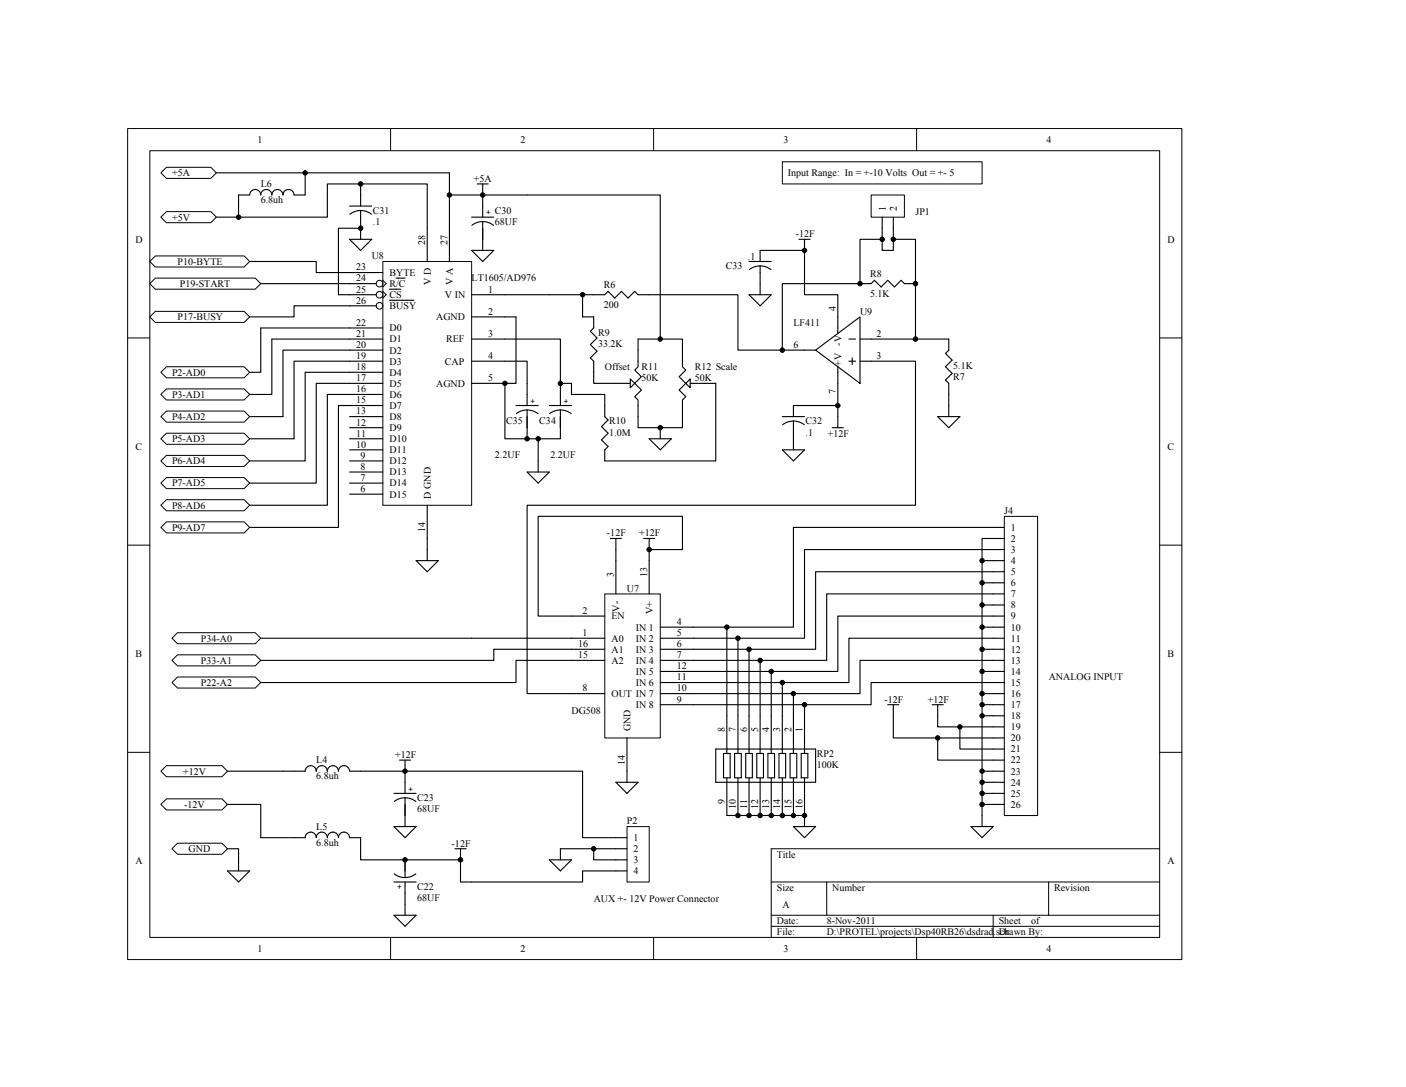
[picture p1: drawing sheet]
<svg xmlns="http://www.w3.org/2000/svg" width="279mm" height="216mm" viewBox="0 0 279 216" stroke-linecap="round" stroke-linejoin="round" font-family="sans-serif">
<g fill="none" stroke="#000" stroke-width=".2">
<path d="M25.4 25.5h209.5v165.1h-209.5zM29.8 29.9h200.6v156.3h-200.6zM77.6 25.5v4.4M129.9 25.5v4.4M182.1 25.5v4.4M25.4 67.1h4.4M230.4 67.1h4.5M25.4 108.3h4.4M230.4 108.3h4.5M25.4 149.4h4.4M230.4 149.4h4.5M153.3 175.2h77.1"/>
<path d="M164.3 175.2v6.6M208.4 175.2v6.6M230.4 168.6h-77.1v17.6M77.6 186.2v4.4M129.9 186.2v4.4M153.3 181.8h77.1M153.3 184h77.1M182.1 186.2v4.4M197.4 181.8v4.4"/>
</g>
<path d="M76.1 52h17.6v48.4h-17.6z" fill="#fff"/>
<g fill="none" stroke="#000" stroke-width=".2">
<path d="M76.1 57.9l.6 .6-.6 .7M76.1 55.7l.6 .6-.6 .7M76.1 51.9h17.6v48.5h-17.6z"/>
<circle cx="75.4" cy="56.3" r=".66"/>
<circle cx="75.4" cy="58.5" r=".66"/>
<circle cx="75.4" cy="60.7" r=".66"/>
</g>
<g fill="none" stroke="#000" stroke-width=".22">
<path d="M89.3 38.7h6.6M94.8 36.5h2.2M95.9 36.5v6.6M69.5 58.5h5.3M69.5 56.3h5.3M69.5 54.1h6.6M69.5 47.5h4.4l-2.2 2.2zM71.7 45.3v2.2M77.4 59.6h4.9M77.4 57.4h2.2M78.7 55.2h1.8M84.9 45.3v6.6"/>
<path d="M89.3 45.3v6.6M93.7 58.5h6.6M93.7 43.1h4.4M93.7 49.7h4.4l-2.2 2.2zM95.9 44l.9 .1 1.3 .6M95.9 44l-.9 .1-1.2 .6M95.9 44v5.7M69.5 67.3h6.6M69.5 71.7h6.6M69.5 76.1h6.6M69.5 60.7h5.3M69.5 65.1h6.6"/>
<path d="M69.5 69.5h6.6M69.5 73.9h6.6M69.5 78.3h6.6M93.7 62.9h6.6M93.7 67.3h6.6M93.7 71.7h6.6M93.7 76.1h6.6M69.5 98.1h6.6M69.5 96h6.6M69.5 93.8h6.6M69.5 91.6h6.6M69.5 89.4h6.6"/>
<path d="M69.5 87.2h6.6M69.5 84.9h6.6M69.5 82.7h6.6M69.5 80.5h6.6M82.7 111.4h4.4l-2.2 2.2zM84.9 100.4v6.6M84.9 109.2v2.2"/>
</g>
<path d="M29.8 51.9l1.1-1.1h17.6l1.1 1.1-1.1 1.1h-17.6z" fill-rule="evenodd" fill="#fff"/>
<path d="M29.8 51.9l1.1-1.1h17.6l1.1 1.1-1.1 1.1h-17.6z" fill="none" stroke="#000" stroke-width=".2"/>
<path d="M118 58.5h2.2l.6-.6 1.4 1.3 1.3-1.3 1.3 1.3 1.3-1.3 .7 .6h2.2" fill="none" stroke="#000" stroke-width=".22"/>
<path d="M29.8 56.3l1.1-1.1h19.8l1.1 1.1-1.1 1.1h-19.8z" fill-rule="evenodd" fill="#fff"/>
<path d="M29.8 56.3l1.1-1.1h19.8l1.1 1.1-1.1 1.1h-19.8z" fill="none" stroke="#000" stroke-width=".2"/>
<path d="M100.3 58.5h8.9" fill="none" stroke="#000" stroke-width=".22"/>
<path d="M32 73.9l1.1-1.1h15.4l1.1 1.1-1.1 1.1h-15.4z" fill-rule="evenodd" fill="#fff"/>
<path d="M32 73.9l1.1-1.1h15.4l1.1 1.1-1.1 1.1h-15.4z" fill="none" stroke="#000" stroke-width=".2"/>
<path d="M118 62.9v2.2l-.7 .7 1.3 1.3-1.3 1.3 1.3 1.4-1.3 1.3 .7 .6v2.2" fill="none" stroke="#000" stroke-width=".22"/>
<path d="M32 78.3l1.1-1.1h15.4l1.1 1.1-1.1 1.1h-15.4z" fill-rule="evenodd" fill="#fff"/>
<path d="M32 78.3l1.1-1.1h15.4l1.1 1.1-1.1 1.1h-15.4z" fill="none" stroke="#000" stroke-width=".2"/>
<path d="M120.2 80.5v2.2l.6 .7-1.3 1.3 1.3 1.3-1.3 1.4 1.3 1.3-.6 .7v2.2" fill="none" stroke="#000" stroke-width=".22"/>
<path d="M32 82.7l1.1-1.1h15.4l1.1 1.1-1.1 1.1h-15.4z" fill-rule="evenodd" fill="#fff"/>
<path d="M32 82.7l1.1-1.1h15.4l1.1 1.1-1.1 1.1h-15.4z" fill="none" stroke="#000" stroke-width=".2"/>
<path d="M104.7 76.1v4.4M102.5 80.5h4.4M104.7 81.4l1.4 .3 .8 .5M104.7 81.4l-1.3 .3-.8 .5M104.7 81.4v3.5" fill="none" stroke="#000" stroke-width=".22"/>
<path d="M32 87.2l1.1-1.2h15.4l1.1 1.2-1.1 1.1h-15.4z" fill-rule="evenodd" fill="#fff"/>
<path d="M32 87.2l1.1-1.2h15.4l1.1 1.2-1.1 1.1h-15.4z" fill="none" stroke="#000" stroke-width=".2"/>
<path d="M111.4 76.1v4.4M109.2 80.5h4.4M111.4 81.4l1.3 .3 .8 .5M111.4 81.4l-1.4 .3-.8 .5M111.4 81.4v3.5" fill="none" stroke="#000" stroke-width=".22"/>
<path d="M32 91.6l1.1-1.1h15.4l1.1 1.1-1.1 1.1h-15.4z" fill-rule="evenodd" fill="#fff"/>
<path d="M32 91.6l1.1-1.1h15.4l1.1 1.1-1.1 1.1h-15.4z" fill="none" stroke="#000" stroke-width=".2"/>
<path d="M122.4 76.1h3.7M126.8 69.5v3.3l-.7 .7 1.4 1.3-1.4 1.3 1.4 1.4-1.4 1.3 .7 .6v3.3" fill="none" stroke="#000" stroke-width=".22"/>
<path d="M125.3 75.3l.8 .8-.8 .9z" fill="#fff"/>
<path d="M125.3 75.3l.8 .8-.8 .9z" fill="none" stroke="#000" stroke-width=".22"/>
<path d="M32 96l1.1-1.1h15.4l1.1 1.1-1.1 1.1h-15.4z" fill-rule="evenodd" fill="#fff"/>
<path d="M32 96l1.1-1.1h15.4l1.1 1.1-1.1 1.1h-15.4z" fill="none" stroke="#000" stroke-width=".2"/>
<path d="M135.6 69.5v3.3l.7 .7-1.3 1.3 1.3 1.3-1.3 1.4 1.3 1.3-.7 .6v3.3M136.3 76.1h3.7" fill="none" stroke="#000" stroke-width=".22"/>
<path d="M137.2 75.3v1.7l-.9-.9z" fill="#fff"/>
<path d="M137.2 75.3v1.7l-.9-.9z" fill="none" stroke="#000" stroke-width=".22"/>
<path d="M32 100.4l1.1-1.1h15.4l1.1 1.1-1.1 1.1h-15.4z" fill-rule="evenodd" fill="#fff"/>
<path d="M32 100.4l1.1-1.1h15.4l1.1 1.1-1.1 1.1h-15.4z" fill="none" stroke="#000" stroke-width=".2"/>
<path d="M115.8 58.5v4.4" fill="none" stroke="#000" stroke-width=".22"/>
<path d="M32 104.8l1.1-1.1h15.4l1.1 1.1-1.1 1.1h-15.4z" fill-rule="evenodd" fill="#fff"/>
<g fill="none" stroke="#000" stroke-width=".2">
<path d="M32 104.8l1.1-1.1h15.4l1.1 1.1-1.1 1.1h-15.4z"/>
<circle cx="115.8" cy="58.5" r=".44"/>
<circle cx="131.2" cy="67.3" r=".44"/>
<circle cx="104.7" cy="87.1" r=".44"/>
<circle cx="107" cy="87.1" r=".44"/>
<circle cx="131.2" cy="84.9" r=".44"/>
</g>
<g fill="none" stroke="#000" stroke-width=".22">
<path d="M95.9 38.7h35.3v28.6M49.6 51.9h13.2v2.2h6.7M51.8 56.3h17.7M71.7 45.3h-4.4v13.2h2.2M109.2 58.5h8.8M54 67.3h15.5M69.5 69.5h-13.3v13.2M69.5 71.7h-11.1v15.5M69.5 73.9h-8.9v17.7h-11M69.5 76.1h-6.7v19.9h-13.2M69.5 78.3h-4.4v22.1h-15.5M100.3 62.9h2.2v13.2h-2.2v11.1h4.4v-2.3"/>
<path d="M100.3 71.7h4.4v4.4M100.3 67.3h11.1v8.8M113.6 78.3h6.6v2.2M115.8 62.9h2.2M118 73.9v2.2h4.4M126.8 69.5v-2.2h8.8v2.2M140 76.1h2.2v15.5h-22M69.5 80.5h-2.2v24.3h-17.7M104.7 93.8h4.5l-2.3 2.2zM106.9 87.2v6.6M111.4 84.9v2.3h-6.7M126.8 82.7v2.2h8.8v-2.2"/>
<path d="M129 87.2h4.4l-2.2 2.2zM131.2 84.9v2.3"/>
</g>
<g fill="#000">
<circle cx="115.8" cy="58.5" r=".44"/>
<circle cx="131.2" cy="67.3" r=".44"/>
<circle cx="104.7" cy="87.1" r=".44"/>
<circle cx="107" cy="87.1" r=".44"/>
<circle cx="131.2" cy="84.9" r=".44"/>
</g>
<path d="M120.2 118h11v28.6h-11z" fill="#fff"/>
<path d="M120.2 118h11v28.6h-11z" fill="none" stroke="#000" stroke-width=".2"/>
<g fill="none" stroke="#000" stroke-width=".22">
<path d="M129 58.5h17.6v11h13.3M158.8 47.5h2.2M159.9 47.5v2.2M111.4 76.1h2.2v2.2M173.1 71.7h8.8v28.7h-77.2v37.4h15.5M181.9 67.3v-11h-2.2l-.6-.6-1.4 1.3-1.3-1.3-1.3 1.3-1.3-1.3-.7 .6h-17.6v13.2M188.5 67.3v2.2l-.6 .7 1.3 1.3-1.3 1.3 1.3 1.4-1.3 1.3 .6 .6v6.6M165.4 84.9h2.2M166.5 82.7v2.2M186.3 82.7h4.4l-2.2 2.2zM121.3 107h2.2M122.4 107v2.2"/>
<path d="M122.4 111.4v6.6M127.9 107h2.2M129 107v2.2M129 111.4v6.6M113.6 126.8h6.6M113.6 122.4h6.6M113.6 129h6.6M113.6 131.2h6.6M131.2 126.8h6.6M131.2 124.6h6.6M131.2 129h6.6M131.2 131.2h6.6"/>
<path d="M131.2 137.8h6.6M131.2 140h6.6M131.2 135.6h6.6M131.2 133.4h6.6M124.6 146.6v6.6"/>
</g>
<path d="M173.1 38.7h6.6v4.4h-6.6z" fill="#fff"/>
<g fill="none" stroke="#000" stroke-width=".2">
<path d="M173.1 38.7h6.6v4.4h-6.6z"/>
<circle cx="144.4" cy="124.6" r=".44"/>
<circle cx="146.6" cy="126.8" r=".44"/>
<circle cx="148.8" cy="129" r=".44"/>
<circle cx="151.1" cy="131.2" r=".44"/>
<circle cx="153.3" cy="133.4" r=".44"/>
<circle cx="155.5" cy="135.6" r=".44"/>
<circle cx="157.7" cy="137.8" r=".44"/>
<circle cx="159.9" cy="140" r=".44"/>
</g>
<g fill="none" stroke="#000" stroke-width=".22">
<path d="M148.9 51.9h4.4M148.9 58.5h4.4l-2.2 2.2zM151.1 51.9v-2.2h8.8v8.8h6.6v4.4M151.1 52.8l1.3 .3 .8 .4M151.1 52.8l-1.4 .3-.8 .4M151.1 52.8v5.7M175.3 47.5h-4.4v8.8M175.3 43.1v2.2M177.5 47.5h4.4v8.8M177.5 43.1v2.2M166.5 76.1v6.6M155.5 82.7h4.4"/>
<path d="M155.5 89.4h4.4l-2.2 2.2zM157.7 83.6l1.3 .3 .8 .5M157.7 83.6l-1.4 .3-.8 .5M157.7 83.6v5.8M166.5 80.5h-8.8v2.2M122.4 109.2v2.2M129 111.4v-2.2h6.6v-6.6h-28.7v19.8h6.7M195.2 111.4h2.2M195.2 115.8h2.2M197.4 107h-2.2v57.2M197.4 104.8h-39.7v19.8h-19.9M197.4 109.2h-37.5v17.6h-22.1"/>
<path d="M197.4 113.6h-35.3v15.4h-24.3M197.4 118h-33.1v13.2h-26.5M144.4 124.6v25.1M146.6 126.8v22.9M148.9 129v20.7M151.1 131.2v18.5M153.3 133.4v16.3M155.5 135.6v14.1M157.7 137.8v11.9M159.9 140v9.7M195.2 120.2h2.2M195.2 124.6h2.2"/>
<path d="M195.2 129h2.2M195.2 133.4h2.2M195.2 137.8h2.2M197.4 122.4h-30.9v11h-28.7M197.4 126.8h-28.7v8.8h-30.9M197.4 131.2h-26.5v6.6h-33.1M197.4 135.6h-24.3v4.4h-35.3M78.3 157.6h4.4M79.4 151h2.2M80.5 158.5l.9 .1 1.2 .6M80.5 158.5l-.9 .1-1.3 .6M80.5 151v6.6"/>
<path d="M80.5 158.5v5.7M122.4 155.4h4.4l-2.2 2.2zM124.6 153.2v2.2M142.2 148.8h19.9v6.6h-19.9zM143.8 149.7h1.3v4.8h-1.3zM144.4 154.5v7.5h15.5M146 149.7h1.3v4.8h-1.3zM146.6 154.5v7.5M148.2 149.7h1.3v4.8h-1.3zM148.9 154.5v7.5M150.4 149.7h1.3v4.8h-1.3zM151.1 154.5v7.5"/>
<path d="M152.6 149.7h1.3v4.8h-1.3zM153.3 154.5v7.5M154.8 149.7h1.3v4.8h-1.3zM155.5 154.5v7.5M157 149.7h1.3v4.8h-1.3zM157.7 154.5v7.5M159.2 149.7h1.3v4.8h-1.3zM159.9 154.5v9.7M195.2 155.4h2.2M78.3 175.2h4.4M78.3 164.2h4.4l-2.2 2.2zM78.3 173.6l.8 .4 1.4 .3"/>
<path d="M80.5 170.8v3.5M80.5 175.2v4.4M82.6 173.6l-.8 .4-1.3 .3M90.4 168.6h2.2M91.5 168.6v2.2M109.2 170.8h4.4l-2.2 2.2zM111.4 168.6v2.2M157.7 164.2h4.4l-2.2 2.2zM193 164.2h4.4l-2.2 2.2z"/>
</g>
<g fill="#000">
<circle cx="144.4" cy="124.6" r=".44"/>
<circle cx="146.6" cy="126.8" r=".44"/>
<circle cx="148.8" cy="129" r=".44"/>
<circle cx="151.1" cy="131.2" r=".44"/>
<circle cx="153.3" cy="133.4" r=".44"/>
<circle cx="155.5" cy="135.6" r=".44"/>
<circle cx="157.7" cy="137.8" r=".44"/>
<circle cx="159.9" cy="140" r=".44"/>
</g>
<path d="M34.2 126.8l1.1-1.1h15.4l1.1 1.1-1.1 1.1h-15.4z" fill-rule="evenodd" fill="#fff"/>
<path d="M34.2 126.8l1.1-1.1h15.4l1.1 1.1-1.1 1.1h-15.4z" fill="none" stroke="#000" stroke-width=".2"/>
<path d="M35.3 130.1h15.4l1.1 1.1-1.1 1.1h-15.4l-1.1-1.1z" fill-rule="evenodd" fill="#fff"/>
<path d="M35.3 130.1h15.4l1.1 1.1-1.1 1.1h-15.4l-1.1-1.1z" fill="none" stroke="#000" stroke-width=".2"/>
<path d="M34.2 135.6l1.1-1.1h15.4l1.1 1.1-1.1 1.1h-15.4z" fill-rule="evenodd" fill="#fff"/>
<path d="M34.2 135.6l1.1-1.1h15.4l1.1 1.1-1.1 1.1h-15.4z" fill="none" stroke="#000" stroke-width=".2"/>
<path d="M93.7 126.8h19.9M98.1 129h15.5M113.6 131.2h-11.1v4.4h-50.7" fill="none" stroke="#000" stroke-width=".22"/>
<path d="M29.8 62.9l1.1-1.1h17.6l1.1 1.1-1.1 1.1h-17.6z" fill-rule="evenodd" fill="#fff"/>
<path d="M29.8 62.9l1.1-1.1h17.6l1.1 1.1-1.1 1.1h-17.6z" fill="none" stroke="#000" stroke-width=".2"/>
<path d="M32 34.3l1.1-1.1h8.8l1.1 1.1-1.1 1.1h-8.8z" fill-rule="evenodd" fill="#fff"/>
<path d="M32 34.3l1.1-1.1h8.8l1.1 1.1-1.1 1.1h-8.8z" fill="none" stroke="#000" stroke-width=".2"/>
<path d="M177.5 142.2v4.4h19.9" fill="none" stroke="#000" stroke-width=".22"/>
<path d="M32 153.2l1.1-1.1h11l1.1 1.1-1.1 1.1h-11z" fill-rule="evenodd" fill="#fff"/>
<path d="M32 153.2l1.1-1.1h11l1.1 1.1-1.1 1.1h-11z" fill="none" stroke="#000" stroke-width=".2"/>
<path d="M32 159.8l1.1-1.1h11l1.1 1.1-1.1 1.1h-11z" fill-rule="evenodd" fill="#fff"/>
<g fill="none" stroke="#000" stroke-width=".2">
<path d="M32 159.8l1.1-1.1h11l1.1 1.1-1.1 1.1h-11z"/>
<circle cx="111.4" cy="76.1" r=".44"/>
<circle cx="155.5" cy="69.5" r=".44"/>
<circle cx="181.9" cy="67.3" r=".44"/>
<circle cx="166.5" cy="80.5" r=".44"/>
</g>
<g fill="none" stroke="#000" stroke-width=".22">
<path d="M159.9 69.5h2.2M162.1 69.5l8.8-6.6v13.2zM166.5 62.9v3.3M166.5 72.8v3.3M168.7 71.7h1.3M168.7 67.3h1.3M169.4 71.1v1.3M170.9 71.7h2.2M170.9 67.3h17.6M51.8 126.8h41.9M98.1 129v2.2h-46.3M195.2 140h2.2"/>
<path d="M45.2 153.2h15.4a1.1 1.1 0 0 1 1.1-1.1 1.1 1.1 0 0 1 1.1 1.1 1.1 1.1 0 0 1 1.1-1.1 1.1 1.1 0 0 1 1.2 1.1 1.1 1.1 0 0 1 1.1-1.1 1.1 1.1 0 0 1 1.1 1.1 1.1 1.1 0 0 1 1.1-1.1 1.1 1.1 0 0 1 1.1 1.1h2.2M58.4 166.4h2.2a1.1 1.1 0 0 1 1.1-1.1 1.1 1.1 0 0 1 1.1 1.1 1.1 1.1 0 0 1 1.1-1.1 1.1 1.1 0 0 1 1.2 1.1 1.1 1.1 0 0 1 1.1-1.1 1.1 1.1 0 0 1 1.1 1.1 1.1 1.1 0 0 1 1.1-1.1 1.1 1.1 0 0 1 1.1 1.1h2.2"/>
</g>
<g fill="#000">
<circle cx="111.4" cy="76.1" r=".44"/>
<circle cx="155.5" cy="69.5" r=".44"/>
<circle cx="181.9" cy="67.3" r=".44"/>
<circle cx="166.5" cy="80.5" r=".44"/>
</g>
<path d="M155.5 32.1h39.7v4.4h-39.7z" fill="#fff"/>
<path d="M155.5 32.1h39.7v4.4h-39.7z" fill="none" stroke="#000" stroke-width=".2"/>
<path d="M34.2 168.6l1.1-1.1h8.8l1.1 1.1-1.1 1.1h-8.8z" fill-rule="evenodd" fill="#fff"/>
<g fill="none" stroke="#000" stroke-width=".2">
<path d="M34.2 168.6l1.1-1.1h8.8l1.1 1.1-1.1 1.1h-8.8z"/>
<circle cx="186.3" cy="146.6" r=".44"/>
<circle cx="190.8" cy="144.4" r=".44"/>
</g>
<path d="M176.4 140h2.2M177.5 140v2.2M185.2 140h2.2M186.3 140v4.4h11.1M186.3 146.6v4.4h11.1M190.7 144.4v4.4h6.7" fill="none" stroke="#000" stroke-width=".22"/>
<g fill="#000">
<circle cx="186.3" cy="146.6" r=".44"/>
<circle cx="190.8" cy="144.4" r=".44"/>
</g>
<path d="M124.6 164.2h4.4v11h-4.4z" fill="#fff"/>
<g fill="none" stroke="#000" stroke-width=".2">
<path d="M124.6 164.2h4.4v11h-4.4z"/>
<circle cx="159.9" cy="49.7" r=".44"/>
<circle cx="170.9" cy="56.3" r=".44"/>
<circle cx="181.9" cy="56.3" r=".44"/>
<circle cx="100.3" cy="76.1" r=".44"/>
<circle cx="195.2" cy="115.8" r=".44"/>
<circle cx="195.2" cy="111.4" r=".44"/>
<circle cx="195.2" cy="133.4" r=".44"/>
<circle cx="195.2" cy="120.2" r=".44"/>
<circle cx="195.2" cy="137.8" r=".44"/>
<circle cx="195.2" cy="129" r=".44"/>
<circle cx="195.2" cy="124.6" r=".44"/>
<circle cx="195.2" cy="140" r=".44"/>
<circle cx="80.5" cy="153.2" r=".44"/>
<circle cx="195.2" cy="155.4" r=".44"/>
<circle cx="195.2" cy="153.2" r=".44"/>
<circle cx="195.2" cy="157.6" r=".44"/>
<circle cx="195.2" cy="142.2" r=".44"/>
<circle cx="80.5" cy="170.8" r=".44"/>
<circle cx="91.5" cy="170.8" r=".44"/>
<circle cx="118" cy="168.6" r=".44"/>
<circle cx="146.6" cy="162" r=".44"/>
<circle cx="148.8" cy="162" r=".44"/>
<circle cx="151.1" cy="162" r=".44"/>
<circle cx="153.3" cy="162" r=".44"/>
<circle cx="155.5" cy="162" r=".44"/>
<circle cx="157.7" cy="162" r=".44"/>
<circle cx="159.9" cy="162" r=".44"/>
</g>
<g fill="none" stroke="#000" stroke-width=".22">
<path d="M175.3 45.3v2.2M177.5 45.3v2.2M51.8 65.1h17.7M69.5 60.7h-11.1v2.2h-8.8M49.6 87.2h8.8M49.6 82.7h6.6M84.9 107v2.2M45.2 159.8h6.6v6.6h6.6M71.7 153.2h44.1v13.2h8.8M195.2 153.2h2.2M195.2 142.2h2.2M195.2 157.6h2.2"/>
<path d="M45.2 168.6h2.2v4.4M45.2 173h4.4l-2.2 2.2zM71.7 166.4v4.4h19.8v4.4h24.3v-2.2h8.8M80.5 179.6v2.2M111.4 168.6h6.6M124.6 168.6h-6.6v2.2h6.6M78.3 181.8h4.4l-2.2 2.2z"/>
</g>
<g fill="#000">
<circle cx="159.9" cy="49.7" r=".44"/>
<circle cx="170.9" cy="56.3" r=".44"/>
<circle cx="181.9" cy="56.3" r=".44"/>
<circle cx="100.3" cy="76.1" r=".44"/>
<circle cx="195.2" cy="115.8" r=".44"/>
<circle cx="195.2" cy="111.4" r=".44"/>
<circle cx="195.2" cy="133.4" r=".44"/>
<circle cx="195.2" cy="120.2" r=".44"/>
<circle cx="195.2" cy="137.8" r=".44"/>
<circle cx="195.2" cy="129" r=".44"/>
<circle cx="195.2" cy="124.6" r=".44"/>
<circle cx="195.2" cy="140" r=".44"/>
<circle cx="80.5" cy="153.2" r=".44"/>
<circle cx="195.2" cy="155.4" r=".44"/>
<circle cx="195.2" cy="153.2" r=".44"/>
<circle cx="195.2" cy="157.6" r=".44"/>
<circle cx="195.2" cy="142.2" r=".44"/>
<circle cx="80.5" cy="170.8" r=".44"/>
<circle cx="91.5" cy="170.8" r=".44"/>
<circle cx="118" cy="168.6" r=".44"/>
<circle cx="146.6" cy="162" r=".44"/>
<circle cx="148.8" cy="162" r=".44"/>
<circle cx="151.1" cy="162" r=".44"/>
<circle cx="153.3" cy="162" r=".44"/>
<circle cx="155.5" cy="162" r=".44"/>
<circle cx="157.7" cy="162" r=".44"/>
<circle cx="159.9" cy="162" r=".44"/>
</g>
<path d="M199.6 102.6h6.6v59.4h-6.6z" fill="#fff"/>
<g fill="none" stroke="#000" stroke-width=".2">
<path d="M199.6 102.6h6.6v59.4h-6.6z"/>
<circle cx="175.3" cy="47.5" r=".44"/>
<circle cx="177.5" cy="47.5" r=".44"/>
<circle cx="129" cy="109.2" r=".44"/>
<circle cx="195.2" cy="159.8" r=".44"/>
</g>
<g fill="none" stroke="#000" stroke-width=".22">
<path d="M47.4 38.7h2.2a1.1 1.1 0 0 1 1.1-1.1 1.1 1.1 0 0 1 1.1 1.1 1.1 1.1 0 0 1 1.1-1.1 1.1 1.1 0 0 1 1.1 1.1 1.1 1.1 0 0 1 1.1-1.1 1.1 1.1 0 0 1 1.1 1.1 1.1 1.1 0 0 1 1.1-1.1 1.1 1.1 0 0 1 1.1 1.1h2.2M175.3 47.5v2.2h2.2v-2.2M197.4 104.8h2.2M197.4 107h2.2M197.4 109.2h2.2M197.4 111.4h2.2M197.4 113.6h2.2M197.4 115.8h2.2M197.4 118h2.2M197.4 120.2h2.2M197.4 122.4h2.2M197.4 124.6h2.2"/>
<path d="M197.4 126.8h2.2M197.4 129h2.2M197.4 131.2h2.2M197.4 133.4h2.2M197.4 135.6h2.2M197.4 137.8h2.2M197.4 140h2.2M195.2 159.8h4.4M197.4 142.2h2.2M197.4 144.4h2.2M197.4 146.6h2.2M197.4 148.8h2.2"/>
<path d="M197.4 151h2.2M197.4 153.2h2.2M197.4 155.4h2.2M197.4 157.6h2.2"/>
</g>
<g fill="#000">
<circle cx="175.3" cy="47.5" r=".44"/>
<circle cx="177.5" cy="47.5" r=".44"/>
<circle cx="129" cy="109.2" r=".44"/>
<circle cx="195.2" cy="159.8" r=".44"/>
</g>
<path d="M32 43.1l1.1-1.1h8.8l1.1 1.1-1.1 1.1h-8.8z" fill-rule="evenodd" fill="#fff"/>
<g fill="none" stroke="#000" stroke-width=".2">
<path d="M32 43.1l1.1-1.1h8.8l1.1 1.1-1.1 1.1h-8.8z"/>
<circle cx="60.6" cy="34.3" r=".44"/>
<circle cx="71.7" cy="36.5" r=".44"/>
<circle cx="89.3" cy="38.7" r=".44"/>
<circle cx="95.9" cy="38.7" r=".44"/>
<circle cx="47.4" cy="43.1" r=".44"/>
<circle cx="71.7" cy="45.3" r=".44"/>
</g>
<path d="M43 34.3h46.3v11M47.4 38.7v4.4M60.6 34.3v4.4M71.7 36.5v4.4M43 43.1h4.4M47.4 43.1h17.7v-6.6h19.8v8.8M69.5 40.9h4.4M71.7 41.8l.9 .1 1.2 .6M71.7 41.8l-1 .1-1.2 .6M71.7 41.8v3.5M51.8 65.1v8.8h-2.2M54 67.3v11h-4.4" fill="none" stroke="#000" stroke-width=".22"/>
<g fill="#000">
<circle cx="60.6" cy="34.3" r=".44"/>
<circle cx="71.7" cy="36.5" r=".44"/>
<circle cx="89.3" cy="38.7" r=".44"/>
<circle cx="95.9" cy="38.7" r=".44"/>
<circle cx="47.4" cy="43.1" r=".44"/>
<circle cx="71.7" cy="45.3" r=".44"/>
</g>
<g font-size="2">
<text x="51.2" y="28.4">1</text>
<text x="103.4" y="28.4">2</text>
<text x="155.7" y="28.4">3</text>
<text x="207.9" y="28.4">4</text>
<text x="34.2" y="35">+5A</text>
<text x="156.6" y="35">Input Range: In = +-10 Volts Out = +- 5</text>
<text x="51.8" y="37.2">L6</text>
<text x="51.8" y="40.3">6.8uh</text>
<text x="94.2" y="36.1">+5A</text>
<text x="176" y="41.8" transform="rotate(-90 176 41.8)">1</text>
<text x="178.2" y="41.8" transform="rotate(-90 178.2 41.8)">2</text>
<text x="34.2" y="43.8">+5V</text>
<text x="74.1" y="42.5">C31</text>
<text x="74.1" y="44.7">.1</text>
<text x="98.4" y="42.5">C30</text>
<text x="98.4" y="44.7">68UF</text>
<text x="158.1" y="47.1">-12F</text>
<text x="181.9" y="42.7">JP1</text>
<text x="26.9" y="48.2">D</text>
<text x="35.3" y="52.6">P10-BYTE</text>
<text x="70.8" y="53.7">23</text>
<text x="73.9" y="51.5">U8</text>
<text x="84.5" y="48.6" transform="rotate(-90 84.5 48.6)">28</text>
<text x="88.9" y="48.6" transform="rotate(-90 88.9 48.6)">27</text>
<text x="144.2" y="53.5">C33</text>
<text x="148.6" y="51.7">.1</text>
<text x="232" y="48.2">D</text>
<text x="35.7" y="57">P19-START</text>
<text x="70.8" y="58.1">25</text>
<text x="70.8" y="55.9">24</text>
<text x="77.4" y="59.2">CS</text>
<text x="77.4" y="57">R/C</text>
<text x="77.4" y="54.8">BYTE</text>
<text x="85.6" y="56.6" transform="rotate(-90 85.6 56.6)">V D</text>
<text x="88.4" y="59.2">V IN</text>
<text x="90" y="56.6" transform="rotate(-90 90 56.6)">V A</text>
<text x="93.7" y="55.9">LT1605/AD976</text>
<text x="97" y="58.1">1</text>
<text x="120" y="57.2">R6</text>
<text x="172.9" y="55">R8</text>
<text x="172.9" y="59">5.1K</text>
<text x="35.3" y="63.6">P17-BUSY</text>
<text x="70.8" y="60.3">26</text>
<text x="70.8" y="64.7">22</text>
<text x="77.4" y="61.4">BUSY</text>
<text x="77.4" y="65.8">D0</text>
<text x="86.7" y="63.6">AGND</text>
<text x="97" y="62.5">2</text>
<text x="120" y="61.2">200</text>
<text x="157.7" y="64.7">LF411</text>
<text x="166.1" y="61.8" transform="rotate(-90 166.1 61.8)">4</text>
<text x="170.9" y="62.5">U9</text>
<text x="70.8" y="66.9">21</text>
<text x="70.8" y="69.1">20</text>
<text x="70.8" y="71.3">19</text>
<text x="77.4" y="68">D1</text>
<text x="77.4" y="70.2">D2</text>
<text x="88.7" y="68">REF</text>
<text x="97" y="71.3">4</text>
<text x="97" y="66.9">3</text>
<text x="118.9" y="66.7">R9</text>
<text x="118.9" y="68.9">33.2K</text>
<text x="157.7" y="69.1">6</text>
<text x="167.2" y="68.7" transform="rotate(-90 167.2 68.7)">-V</text>
<text x="174.2" y="71.3">3</text>
<text x="174.2" y="66.9">2</text>
<text x="34.2" y="74.6">P2-AD0</text>
<text x="70.8" y="73.5">18</text>
<text x="70.8" y="75.7">17</text>
<text x="70.8" y="77.9">16</text>
<text x="77.4" y="72.4">D3</text>
<text x="77.4" y="74.6">D4</text>
<text x="77.4" y="76.8">D5</text>
<text x="86.7" y="76.8">AGND</text>
<text x="88.4" y="72.4">CAP</text>
<text x="97" y="75.7">5</text>
<text x="120.2" y="73.5">Offset</text>
<text x="127.5" y="73.5">R11</text>
<text x="127.5" y="75.7">50K</text>
<text x="138" y="73.5">R12 Scale</text>
<text x="138" y="75.7">50K</text>
<text x="167.2" y="72.6" transform="rotate(-90 167.2 72.6)">+V</text>
<text x="189.4" y="75.5">R7</text>
<text x="189.4" y="73.3">5.1K</text>
<text x="34.2" y="79">P3-AD1</text>
<text x="34.2" y="83.4">P4-AD2</text>
<text x="70.8" y="82.3">13</text>
<text x="70.8" y="80.1">15</text>
<text x="77.4" y="83.4">D8</text>
<text x="77.4" y="79">D6</text>
<text x="77.4" y="81.2">D7</text>
<text x="166.1" y="78.4" transform="rotate(-90 166.1 78.4)">7</text>
<text x="26.9" y="89.4">C</text>
<text x="34.2" y="87.8">P5-AD3</text>
<text x="70.8" y="88.9">10</text>
<text x="70.8" y="86.7">11</text>
<text x="70.8" y="84.5">12</text>
<text x="77.4" y="87.8">D10</text>
<text x="77.4" y="85.6">D9</text>
<text x="100.6" y="84.3">C35</text>
<text x="107.2" y="84.3">C34</text>
<text x="121.1" y="84.3">R10</text>
<text x="121.1" y="86.5">1.0M</text>
<text x="160.1" y="84.3">C32</text>
<text x="160.1" y="86.5">.1</text>
<text x="164.5" y="86.7">+12F</text>
<text x="232" y="89.4">C</text>
<text x="34.2" y="92.2">P6-AD4</text>
<text x="71.7" y="95.5">7</text>
<text x="71.7" y="93.3">8</text>
<text x="71.7" y="91.1">9</text>
<text x="77.4" y="94.4">D13</text>
<text x="77.4" y="92.2">D12</text>
<text x="77.4" y="90">D11</text>
<text x="98.4" y="90.9">2.2UF</text>
<text x="109.4" y="90.9">2.2UF</text>
<text x="34.2" y="96.6">P7-AD5</text>
<text x="34.2" y="101">P8-AD6</text>
<text x="71.7" y="97.7">6</text>
<text x="77.4" y="98.8">D15</text>
<text x="77.4" y="96.6">D14</text>
<text x="85.6" y="99" transform="rotate(-90 85.6 99)">D GND</text>
<text x="34.2" y="105.4">P9-AD7</text>
<text x="84.5" y="105.6" transform="rotate(-90 84.5 105.6)">14</text>
<text x="120.6" y="106.5">-12F</text>
<text x="127" y="106.5">+12F</text>
<text x="199.6" y="102.1">J4</text>
<text x="200.9" y="105.4">1</text>
<text x="200.9" y="107.6">2</text>
<text x="200.9" y="109.8">3</text>
<text x="200.9" y="112">4</text>
<text x="122" y="114.7" transform="rotate(-90 122 114.7)">3</text>
<text x="124.6" y="117.5">U7</text>
<text x="128.6" y="114.7" transform="rotate(-90 128.6 114.7)">13</text>
<text x="200.9" y="114.2">5</text>
<text x="200.9" y="116.4">6</text>
<text x="200.9" y="118.6">7</text>
<text x="115.8" y="121.9">2</text>
<text x="121.5" y="123">EN</text>
<text x="123.1" y="121.5" transform="rotate(-90 123.1 121.5)">V-</text>
<text x="126.4" y="125.2">IN 1</text>
<text x="129.7" y="121.9" transform="rotate(-90 129.7 121.9)">V+</text>
<text x="134.5" y="124.1">4</text>
<text x="200.9" y="120.8">8</text>
<text x="200.9" y="123">9</text>
<text x="200.9" y="125.2">10</text>
<text x="26.9" y="130.5">B</text>
<text x="39.9" y="127.4">P34-A0</text>
<text x="39.9" y="131.8">P33-A1</text>
<text x="114.9" y="130.7">15</text>
<text x="114.9" y="128.5">16</text>
<text x="115.8" y="126.3">1</text>
<text x="121.5" y="127.4">A0</text>
<text x="121.5" y="131.8">A2</text>
<text x="121.5" y="129.6">A1</text>
<text x="126.4" y="127.4">IN 2</text>
<text x="126.4" y="129.6">IN 3</text>
<text x="126.4" y="131.8">IN 4</text>
<text x="134.5" y="126.3">5</text>
<text x="134.5" y="128.5">6</text>
<text x="134.5" y="130.7">7</text>
<text x="200.9" y="127.4">11</text>
<text x="200.9" y="129.6">12</text>
<text x="200.9" y="131.8">13</text>
<text x="232" y="130.5">B</text>
<text x="39.9" y="136.2">P22-A2</text>
<text x="115.8" y="137.3">8</text>
<text x="126.4" y="136.2">IN 6</text>
<text x="126.4" y="134">IN 5</text>
<text x="134.5" y="137.3">10</text>
<text x="134.5" y="135.1">11</text>
<text x="134.5" y="132.9">12</text>
<text x="200.9" y="134">14</text>
<text x="200.9" y="136.2">15</text>
<text x="208.4" y="135.1">ANALOG INPUT</text>
<text x="113.6" y="141.7">DG508</text>
<text x="121.5" y="138.4">OUT IN 7</text>
<text x="126.4" y="140.6">IN 8</text>
<text x="134.5" y="139.5">9</text>
<text x="175.8" y="139.5">-12F</text>
<text x="184.4" y="139.5">+12F</text>
<text x="200.9" y="138.4">16</text>
<text x="200.9" y="140.6">17</text>
<text x="200.9" y="142.8">18</text>
<text x="125.3" y="145.3" transform="rotate(-90 125.3 145.3)">GND</text>
<text x="144" y="145.5" transform="rotate(-90 144 145.5)">8</text>
<text x="146.2" y="145.5" transform="rotate(-90 146.2 145.5)">7</text>
<text x="148.5" y="145.5" transform="rotate(-90 148.5 145.5)">6</text>
<text x="150.7" y="145.5" transform="rotate(-90 150.7 145.5)">5</text>
<text x="152.9" y="145.5" transform="rotate(-90 152.9 145.5)">4</text>
<text x="155.1" y="145.5" transform="rotate(-90 155.1 145.5)">3</text>
<text x="157.3" y="145.5" transform="rotate(-90 157.3 145.5)">2</text>
<text x="159.5" y="145.5" transform="rotate(-90 159.5 145.5)">1</text>
<text x="200.9" y="145">19</text>
<text x="200.9" y="147.2">20</text>
<text x="200.9" y="149.4">21</text>
<text x="36.4" y="153.8">+12V</text>
<text x="62.9" y="151.6">L4</text>
<text x="62.9" y="154.7">6.8uh</text>
<text x="78.5" y="150.5">+12F</text>
<text x="124.2" y="151.9" transform="rotate(-90 124.2 151.9)">14</text>
<text x="162.3" y="150.3">RP2</text>
<text x="162.3" y="152.5">100K</text>
<text x="200.9" y="151.6">22</text>
<text x="200.9" y="153.8">23</text>
<text x="36.6" y="160.5">-12V</text>
<text x="82.9" y="159.1">C23</text>
<text x="82.9" y="161.3">68UF</text>
<text x="144" y="159.8" transform="rotate(-90 144 159.8)">9</text>
<text x="146.2" y="160.7" transform="rotate(-90 146.2 160.7)">10</text>
<text x="148.5" y="160.7" transform="rotate(-90 148.5 160.7)">11</text>
<text x="150.7" y="160.7" transform="rotate(-90 150.7 160.7)">12</text>
<text x="152.9" y="160.7" transform="rotate(-90 152.9 160.7)">13</text>
<text x="155.1" y="160.7" transform="rotate(-90 155.1 160.7)">14</text>
<text x="157.3" y="160.7" transform="rotate(-90 157.3 160.7)">15</text>
<text x="159.5" y="160.7" transform="rotate(-90 159.5 160.7)">16</text>
<text x="200.9" y="156">24</text>
<text x="200.9" y="158.2">25</text>
<text x="200.9" y="160.5">26</text>
<text x="62.9" y="164.9">L5</text>
<text x="62.9" y="167.9">6.8uh</text>
<text x="124.6" y="163.8">P2</text>
<text x="125.9" y="167.1">1</text>
<text x="26.9" y="171.7">A</text>
<text x="37.5" y="169.3">GND</text>
<text x="89.8" y="168.2">-12F</text>
<text x="125.9" y="169.3">2</text>
<text x="125.9" y="171.5">3</text>
<text x="125.9" y="173.7">4</text>
<text x="154.4" y="170.4">Title</text>
<text x="232" y="171.7">A</text>
<text x="82.9" y="176.7">C22</text>
<text x="82.9" y="178.9">68UF</text>
<text x="118" y="179.2">AUX +- 12V Power Connector</text>
<text x="154.4" y="177">Size</text>
<text x="165.4" y="177">Number</text>
<text x="209.5" y="177">Revision</text>
<text x="154.4" y="183.6">Date:</text>
<text x="154.4" y="185.8">File:</text>
<text x="155.5" y="180.3">A</text>
<text x="164.3" y="183.6">8-Nov-2011</text>
<text x="164.3" y="185.8">D:\PROTEL\projects\Dsp40RB26\dsdrad.sch</text>
<text x="198.5" y="183.6">Sheet</text>
<text x="198.5" y="185.8">Drawn By:</text>
<text x="204.9" y="183.6">of</text>
<text x="51.2" y="189.1">1</text>
<text x="103.4" y="189.1">2</text>
<text x="155.7" y="189.1">3</text>
<text x="207.9" y="189.1">4</text>
</g>
<g font-size="1.6">
<text x="96.6" y="42.8">+</text>
<text x="105.4" y="80.2">+</text>
<text x="112" y="80.2">+</text>
<text x="81.2" y="157.2">+</text>
<text x="79.8" y="175.5" transform="rotate(180 79.8 175.5)">+</text>
</g>
</svg>
